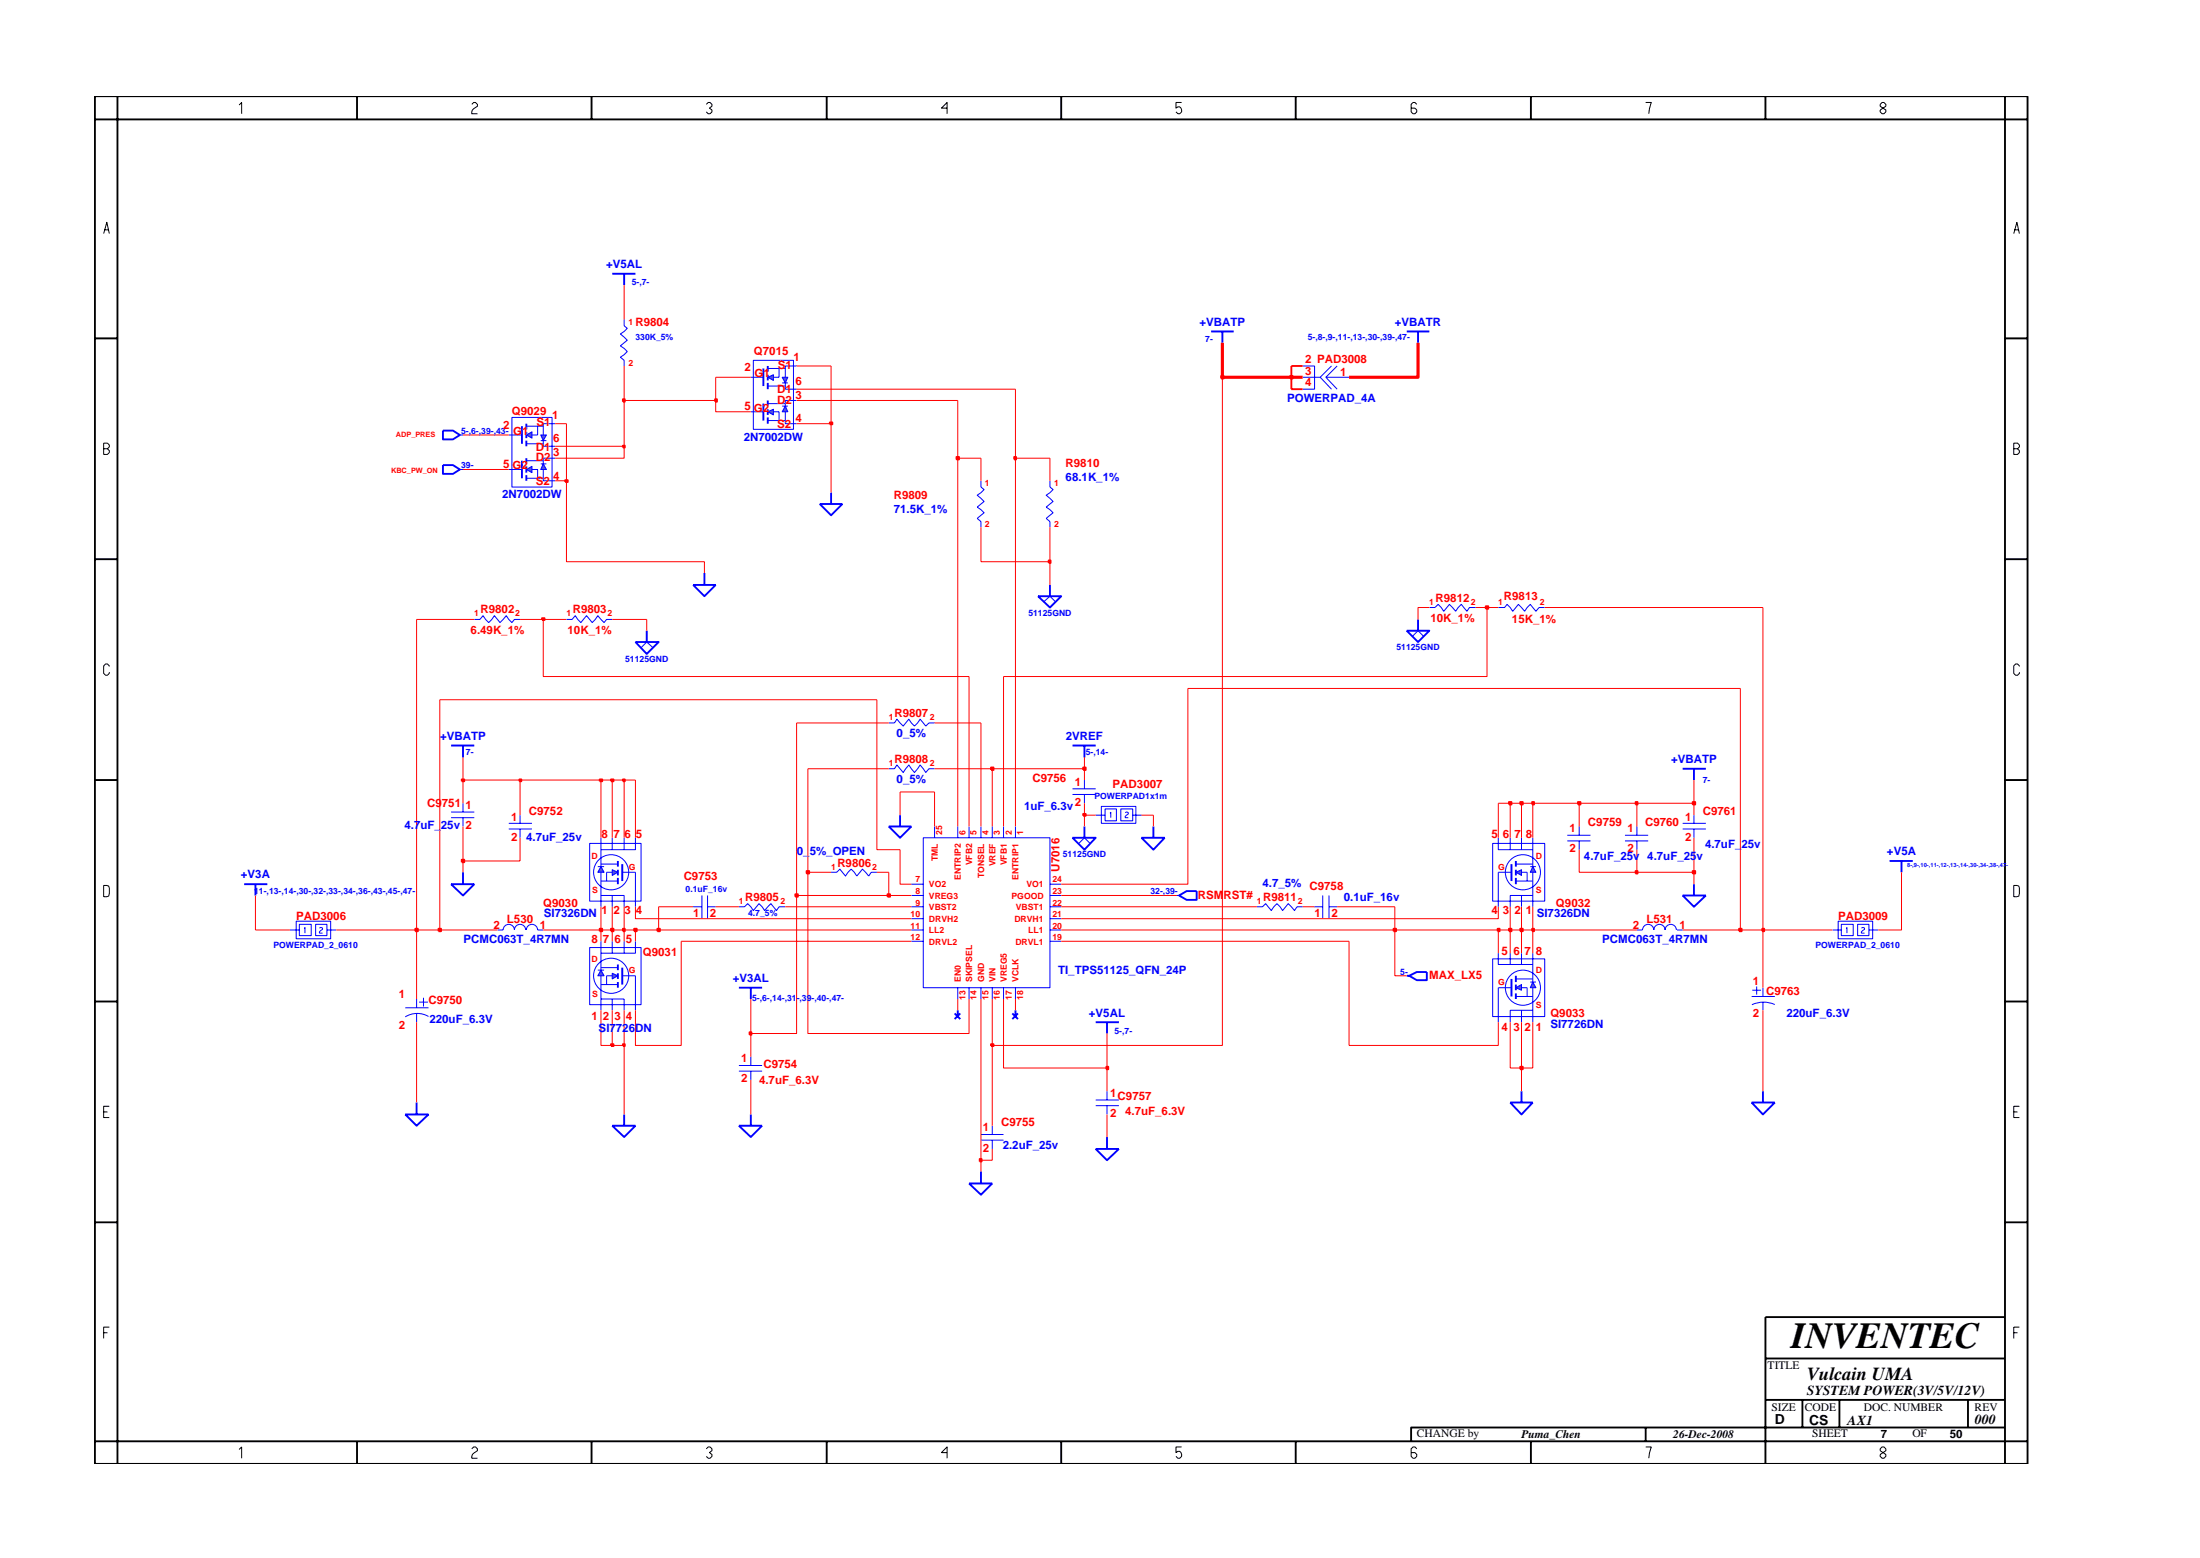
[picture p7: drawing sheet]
<svg xmlns="http://www.w3.org/2000/svg" width="297mm" height="210mm" viewBox="0 0 297 210" stroke-linecap="round" stroke-linejoin="round" font-family="sans-serif">
<g fill="none" stroke="#00f" stroke-width=".25">
<path d="M59.8 58.1h1.4l.9 .6-.9 .6h-1.4zM59.8 62.8h1.4l.9 .6-.9 .6h-1.4zM70.5 62.2v2.3M110.7 68h3l-1.5 1.5zM112.2 66.5v1.5M33 119.3h3.1M34.5 119.3v1.5M255.1 116.2h3.2M256.7 116.2v1.5M128.9 136.8l.8 .7M129.3 136.3v.9M129.7 136.8l-.8 .7"/>
<path d="M130.8 159.7h3.2l-1.6 1.5zM132.4 158.1v1.6"/>
</g>
<path d="M62.1 58.7h.4M62.1 63.4h.4M68.7 63.4h1.8M120 97.6h.8l.3-.5 .8 .9 .8-.9 .8 .9 .7-.9 .8 .9 .4-.4h.8M54.7 136h3.2M56.2 134.8v1.2M56.2 136.8v1.2M56.6 135.2h1.2M57.2 134.6v1.2M57.9 137.2a3 3 0 0 0-3.2 0M99.8 122.4h.7l.5-.5 .7 1 .8-1 .7 1 .9-1 .7 1 .4-.5h.8M169.7 122.4h.8l.4-.5 .7 1 .8-1 .8 1 .7-1 .9 1 .3-.5h.8" fill="none" stroke="#00f" stroke-width=".14"/>
<path d="M73.3 62.6l.5 .8h-.8z" fill="#3c3cc8"/>
<path d="M73 62.6h.8M73.3 62.6l.5 .8h-.8z" fill="none" stroke="#00f" stroke-width=".14"/>
<path d="M71.1 63.4l.7-.5v.9z" fill="#3c3cc8"/>
<path d="M68.7 58.7h1.8M71.1 63.4l.7-.5v.9zM71.1 64.5h2.2M71.1 62.2h2.2M71.8 63.4h.8v1.1M73.3 63.4v1.5h1.7M75 61.8h-1.7v.8" fill="none" stroke="#00f" stroke-width=".14"/>
<path d="M70.5 57.5v2.4M71.1 61.8v.8M71.1 62.9v.9M71.1 64.1v.8" fill="none" stroke="#00f" stroke-width=".25"/>
<path d="M73 58.7h.8l-.5 .8z" fill="#3c3cc8"/>
<path d="M73 58.7h.8l-.5 .8zM73 59.5h.8" fill="none" stroke="#00f" stroke-width=".14"/>
<path d="M71.1 58.7l.7-.4v.8z" fill="#3c3cc8"/>
<path d="M69.1 56.3h5.4v9.4h-5.4zM71.1 58.7l.7-.4v.8zM71.1 57.5h2.2M71.1 59.9h2.2M72.6 57.5v1.2h-.8M73.3 59.5v.7h1.7M75 57.2h-1.7v1.5M84 117.7h1.8" fill="none" stroke="#00f" stroke-width=".14"/>
<path d="M71.1 57.2v.7M71.1 58.3v.8M71.1 59.5v.7M84 116.6v2.3" fill="none" stroke="#00f" stroke-width=".25"/>
<path d="M81.1 117l.5 .7h-.9z" fill="#3c3cc8"/>
<path d="M80.7 117h.9M81.1 117l.5 .7h-.9z" fill="none" stroke="#00f" stroke-width=".14"/>
<path d="M82.7 117.4l.7 .3-.7 .4z" fill="#3c3cc8"/>
<g fill="none" stroke="#00f" stroke-width=".14">
<path d="M76.5 83.6h.7l.5-.5 .7 .9 .8-.9 .8 .9 .7-.9 .9 .9 .3-.4h.8M60.9 109.6h3.1M60.9 110.3h3.1M62.5 108.4v1.2M62.5 110.3v1.2M79.6 113.8h7v7.8h-7zM81.1 118.9h2.3M81.1 116.6h2.3M81.1 113.1v3.9M81.1 117.7v4.7M82.7 117.4l.7 .3-.7 .4zM82.7 117.7h-.8v1.2"/>
<path d="M82.7 113.1v1.6M84.3 113.1v1.6M85.8 113.1v1.6h-4.7M85.8 117.7v4.7M81.1 120.8h3.2v1.6M82.7 120.8v1.6M93.6 122.4h1.2M94.8 120.8v3.2M95.5 122.4h1.1M95.5 120.8v3.2M202.3 133.3h1.8"/>
<circle cx="82.5" cy="117.7" r="2.37"/>
</g>
<g fill="none" stroke="#00f" stroke-width=".25">
<path d="M163.5 44.7h3.1M165 44.7v1.6M189.9 44.7h3.1M191.5 44.7v1.6M60.9 119.3h3.1l-1.5 1.5zM62.5 117.7v1.6M83.4 116.2v.8M83.4 117.4v.7M83.4 118.5v.8M144.8 100.6h3.1M146.4 100.6v1.6M154.1 113.1h3.2l-1.6 1.6z"/>
<path d="M155.7 111.5v1.6M228.7 119.3v1.5M147.9 138h3.2M149.5 138v1.5M189.9 131.7h.4M190.3 131.7l1-.5h1.3v1.1h-1.3zM204.1 132.1v2.4M227.2 120.8h3.1l-1.6 1.6zM147.9 155.1h3.2l-1.6 1.5zM149.5 153.4v1.7M203.9 148.8h3.1l-1.6 1.6zM205.4 147.3v1.5"/>
<path d="M236.5 148.8h3.1l-1.6 1.6zM238 147.3v1.5"/>
</g>
<path d="M207 132.5l.4 .8h-.8z" fill="#3c3cc8"/>
<path d="M206.6 132.5h.8M207 132.5l.4 .8h-.8z" fill="none" stroke="#00f" stroke-width=".14"/>
<path d="M204.7 133.3l.7-.4v.7z" fill="#3c3cc8"/>
<g fill="none" stroke="#00f" stroke-width=".14">
<path d="M84.3 43.1v.9l.4 .3-.9 .8 .9 .8-.9 .8 .9 .7-.9 .8 .5 .4v.8M175.9 50.9h2.4M175.9 49.4h1.6v3.1h-1.6M178.3 50.9l1.5 1.6M179 50.9h3.1M179 50.9l1.5 1.6M179.8 49.4l-1.5 1.5M180.5 49.4l-1.5 1.5M140.9 81.2l.9-.7 .7 .7M202.3 82h.8l.4-.4 .7 .9 .8-.9 .9 .9 .7-.9 .8 .9 .4-.5h.8M112.2 117.7h.8l.4-.4 .8 .9 .7-.9 .8 .9 .7-.9 .9 .9 .3-.5h.8M120 103.7h.8l.3-.5 .8 1.1 .8-1.1 .8 1.1 .7-1.1 .8 1.1 .4-.6h.8"/>
<path d="M144.8 106.5h3.1M144.8 107.2h3.1M145.7 113.8l.7-.7 .8 .7M146.4 105.3v1.2M146.4 107.2v1.2M147.9 110h1.3M148.7 108.8h4.7v2.3h-4.7zM149.2 109.2h1.5v1.6h-1.5zM149.9 109.8l.1-.2v.7M151.3 109.2h1.6v1.6h-1.6zM151.9 109.7l.2-.1 .2 .1v.1l-.4 .4v.1h.4M152.9 110h1.2"/>
<path d="M39.1 125.5h1.3M40 124.3h4.6v2.4h-4.6zM40.4 124.7h1.6v1.6h-1.6zM41.1 125.3l.1-.1v.7M42.6 124.7h1.5v1.6h-1.5zM43.1 125.3l.2-.1 .2 .1v.1l-.4 .4v.1h.4M44.1 125.5h1.3M84 131.7h1.8M158.9 120.8h.3M201.5 129.4h7.1v7.8h-7.1zM202.3 128.6v1.6h4.7M202.3 133.3v4.7"/>
<path d="M203.9 128.6v1.6M204.7 133.3l.7-.4v.7zM204.7 134.5h2.3M204.7 132.1h2.3M205.4 133.3h.8v1.2M205.4 128.6v1.6M205.4 136.3v1.7M207 128.6v3.9M207 133.3v4.7M207 136.3h-3.1v1.7M221 125.5h.8a.76 .76 0 0 1 .7-.8 .76 .76 0 0 1 .8 .8 .76 .76 0 0 1 .8-.8 .76 .76 0 0 1 .7 .8 .76 .76 0 0 1 .8-.8 .76 .76 0 0 1 .7 .8M226.4 125.5h.8"/>
<path d="M247.4 125.5h1.2M248.2 124.3h4.6v2.4h-4.6zM248.6 124.7h1.6v1.6h-1.6zM249.3 125.3l.1-.1v.7M250.8 124.7h1.5v1.6h-1.5zM251.3 125.3l.2-.1 .2 .1v.1l-.4 .4v.1h.4M252.3 125.5h1.3M99.8 143.8h3.1M99.8 144.6h3.1M101.4 142.6v1.2M101.4 144.6v1.1"/>
<circle cx="205.6" cy="133.3" r="2.37"/>
</g>
<g fill="none" stroke="#00f" stroke-width=".25">
<path d="M141.8 78.9v1.6M140.2 80.5h3.1l-1.5 1.5zM144.8 113.1h3.1l-1.5 1.6zM146.4 111.5v1.6M84 130.6v2.3M99.8 133.3h3.1M101.4 133.3v1.5M159.2 120.8l1-.5h1.4v1.1h-1.4zM204.7 131.7v.8M204.7 132.9v.7M204.7 134.1v.7M82.7 151.9h3.1l-1.5 1.5z"/>
<path d="M84.3 150.4v1.5M99.8 151.9h3.1l-1.5 1.5zM101.4 150.4v1.5"/>
</g>
<path d="M81.1 130.9l.5 .8h-.9z" fill="#3c3cc8"/>
<path d="M80.7 130.9h.9M81.1 130.9l.5 .8h-.9z" fill="none" stroke="#00f" stroke-width=".14"/>
<path d="M82.7 131.3l.7 .4-.7 .4z" fill="#3c3cc8"/>
<g fill="none" stroke="#00f" stroke-width=".14">
<path d="M101.4 55.6h1.7M211.6 112.7h3.1M211.6 113.5h3.1M213.2 111.5v1.2M213.2 113.5v1.2M227.2 111.1h3.1M227.2 111.9h3.1M228.7 110v1.1M228.7 111.9v1.2M79.6 127.9h7v7.7h-7zM81.1 132.9h2.3M81.1 130.6h2.3"/>
<path d="M81.1 127v3.9M81.1 131.7v4.6M81.1 134.8h3.2v1.5M82.7 131.3l.7 .4-.7 .4zM82.7 131.7h-.8v1.2M82.7 127v1.6M82.7 134.8v1.5M84.3 127v1.6M85.8 127v1.6h-4.7M85.8 131.7v4.6M147.9 148.4h3.2M147.9 149.2h3.2"/>
<path d="M149.5 147.3v1.1M149.5 149.2v1.2"/>
<circle cx="82.5" cy="131.7" r="2.37"/>
</g>
<path d="M103.1 54.5v2.3M93.6 78.9h3l-1.5 1.6zM95.1 77.3v1.6M83.4 130.2v.7M83.4 131.3v.8M83.4 132.5v.8" fill="none" stroke="#00f" stroke-width=".25"/>
<path d="M106 54.8l.4 .8h-.8z" fill="#3c3cc8"/>
<path d="M105.6 54.8h.8M106 54.8l.4 .8h-.8z" fill="none" stroke="#00f" stroke-width=".14"/>
<path d="M103.7 55.6l.7-.4v.8z" fill="#3c3cc8"/>
<path d="M101.4 50.9h1.7M103.7 55.6l.7-.4v.8zM103.7 56.8h2.3M103.7 54.5h2.3M104.4 55.6h.8v1.2M106 55.6v1.6h1.6M107.6 54h-1.6v.8" fill="none" stroke="#00f" stroke-width=".14"/>
<path d="M103.1 49.7v2.4M103.7 54v.8M103.7 55.2v.8M103.7 56.3v.9" fill="none" stroke="#00f" stroke-width=".25"/>
<path d="M105.6 50.9h.8l-.4 .8z" fill="#3c3cc8"/>
<path d="M105.6 50.9h.8l-.4 .8zM105.6 51.7h.8" fill="none" stroke="#00f" stroke-width=".14"/>
<path d="M103.7 50.9l.7-.3v.7z" fill="#3c3cc8"/>
<g fill="none" stroke="#00f" stroke-width=".14">
<path d="M101.7 48.6h5.4v9.3h-5.4zM103.7 50.9l.7-.3v.7zM103.7 49.7h2.3M103.7 52.1h2.3M105.2 49.7v1.2h-.8M106 51.7v.8h1.6M107.6 49.4h-1.6v1.5M64 83.6h.8l.4-.5 .8 .9 .7-.9 .8 .9 .9-.9 .7 .9 .4-.4h.7M86.6 87.4l.7-.8 .9 .8M190.7 85.9l.8-.8 .7 .8M193 82h.7l.5-.4 .7 .9 .8-.9 .8 .9 .8-.9 .8 .9 .3-.5h.8M123 119.3h1.7"/>
<path d="M124.7 113.1h17.1v20.2h-17.1zM126.2 111.5v1.6M129.3 111.5v1.6M130.8 111.5v1.6M132.4 111.5v1.6M134 111.5v1.6M135.5 111.5v1.6M137.1 111.5v1.6M141.8 119.3h1.5M202.3 117.7h1.8M219.4 112.7h3.1M219.4 113.5h3.1"/>
<path d="M221 111.5v1.2M221 113.5v1.2M67.2 125.5h.7a.76 .76 0 0 1 .8-.8 .76 .76 0 0 1 .8 .8 .76 .76 0 0 1 .7-.8 .76 .76 0 0 1 .8 .8M71.1 125.5a.76 .76 0 0 1 .7-.8 .76 .76 0 0 1 .8 .8h.7M123 122.4h1.7M123 120.8h1.7M123 124h1.7M123 125.5h1.7M123 127h1.7M129.3 133.3v1.5M130.8 133.3v1.5M132.4 133.3v1.5"/>
<path d="M134 133.3v1.5M135.5 133.3v1.5M137.1 133.3v1.5M141.8 122.4h1.5M141.8 120.8h1.5M141.8 124h1.5M141.8 125.5h1.5M141.8 127h1.5M177.5 122.4h1.1M178.6 120.8v3.2M179.4 122.4h1.1M179.4 120.8v3.2"/>
<path d="M236.5 134.5h3.1M236.6 133.6h1.2M237.2 133.1v1.1M238 133.3v1.2M238 135.2v1.1M239.6 135.6a3.7 3.7 0 0 0-3.1 0M132.4 153.1h3.1M132.4 153.9h3.1M134 151.9v1.2M134 153.9v1.2"/>
</g>
<g fill="none" stroke="#00f" stroke-width=".25">
<path d="M103.7 49.4v.8M103.7 50.6v.7M103.7 51.7v.8M85.8 86.6h3.1l-1.6 1.7zM87.3 85.1v1.5M189.9 85.1h3.1l-1.5 1.5zM191.5 83.6v1.5M60.9 100.6h3.1M62.5 100.6v1.6M120 111.5h3l-1.5 1.6zM121.5 110v1.5M204.1 116.6v2.3"/>
<path d="M227.2 103.7h3.1M228.7 103.7v1.6M136.7 136.8l.7 .7M137.1 136.3v.9M137.4 136.8l-.7 .7M54.7 150.4h3.2l-1.7 1.5zM56.2 148.8v1.6"/>
</g>
<path d="M207 117l.4 .7h-.8z" fill="#3c3cc8"/>
<path d="M206.6 117h.8M207 117l.4 .7h-.8z" fill="none" stroke="#00f" stroke-width=".14"/>
<path d="M204.7 117.7l.7-.3v.7z" fill="#3c3cc8"/>
<g fill="none" stroke="#00f" stroke-width=".14">
<path d="M132.4 64.9v.8l.5 .4-1 .7 1 .9-1 .7 1 .8-1 .8 .5 .4v.7M141.8 64.9v.8l.4 .4-.9 .7 .9 .9-.9 .7 .9 .8-.9 .8 .5 .4v.7M68.7 111.1h3.1M68.7 111.9h3.1M70.2 110v1.1M70.2 111.9v1.2M201.5 113.8h7.1v7.8h-7.1zM202.3 113.1v1.6h4.7M202.3 117.7v4.7M203.9 113.1v1.6M204.7 117.7l.7-.3v.7zM204.7 118.9h2.3"/>
<path d="M204.7 116.6h2.3M205.4 117.7h.8v1.2M205.4 113.1v1.6M207 113.1v3.9M207 117.7v4.7M205.4 120.8v1.6M207 120.8h-3.1v1.6"/>
<circle cx="205.6" cy="117.7" r="2.37"/>
</g>
<path d="M82.7 36.9h3.1M84.3 36.9v1.6M204.7 116.2v.8M204.7 117.4v.7M204.7 118.5v.8" fill="none" stroke="#00f" stroke-width=".25"/>
<path d="M132.4 156.6v1.5" fill="none" stroke="#f00" stroke-width=".14"/>
<path d="M132.3 156.4h.2v.3h-.2z" fill="#8e2323"/>
<path d="M132.3 156.4h.2v.3h-.2z" fill="none" stroke="#f00" stroke-width=".25"/>
<path d="M56.2 138v10.8M132.4 134.8v21.8h1.6v-1.5M135.5 134.8v9.3h14v3.2M238 136.3v11M84.3 141.1v9.3M101.4 145.7v4.7M134 141.1v10.8M149.5 150.4v3M205.4 144.1v3.2" fill="none" stroke="#f00" stroke-width=".14"/>
<path d="M149.4 144h.2v.3h-.2z" fill="#8e2323"/>
<path d="M149.4 144h.2v.3h-.2z" fill="none" stroke="#f00" stroke-width=".25"/>
<path d="M149.5 139.5v4.6M203.9 138v6.1h1.5" fill="none" stroke="#f00" stroke-width=".14"/>
<path d="M205.3 144h.3v.3h-.3z" fill="#8e2323"/>
<path d="M205.3 144h.3v.3h-.3z" fill="none" stroke="#f00" stroke-width=".25"/>
<path d="M81.1 136.3v4.8h1.6M101.4 139.5v3.1M205.4 138v6.1h1.6v-6.1" fill="none" stroke="#f00" stroke-width=".14"/>
<path d="M82.5 140.9h.3v.3h-.3z" fill="#8e2323"/>
<path d="M82.5 140.9h.3v.3h-.3z" fill="none" stroke="#f00" stroke-width=".25"/>
<path d="M82.7 136.3v4.8h1.6" fill="none" stroke="#f00" stroke-width=".14"/>
<path d="M84.1 140.9h.3v.3h-.3z" fill="#8e2323"/>
<path d="M84.1 140.9h.3v.3h-.3z" fill="none" stroke="#f00" stroke-width=".25"/>
<path d="M84.3 136.3v4.8M92 127v14.1h-6.2v-4.8" fill="none" stroke="#f00" stroke-width=".14"/>
<path d="M133.8 140.9h.3v.3h-.3z" fill="#8e2323"/>
<path d="M133.8 140.9h.3v.3h-.3z" fill="none" stroke="#f00" stroke-width=".25"/>
<path d="M165 50.9v90.2h-31v-6.3M182.1 127v14.1h20.2v-3.1" fill="none" stroke="#f00" stroke-width=".14"/>
<path d="M101.2 139.3h.3v.3h-.3z" fill="#8e2323"/>
<path d="M101.2 139.3h.3v.3h-.3z" fill="none" stroke="#f00" stroke-width=".25"/>
<g fill="none" stroke="#f00" stroke-width=".14">
<path d="M109.1 117.7v21.8h21.7v-4.7M34.5 120.8v4.7h4.6M45.4 125.5h10.8v9.3M81.1 125.5v1.5M82.7 125.5v1.5M84.3 125.5v1.5M85.8 125.5v1.5M92 127h31M107.6 120.8v18.7h-6.2v-4.7M129.3 134.8v1.5M137.1 134.8v1.5M143.3 127h38.8"/>
<path d="M188.3 125.5v6.2h1.6M202.3 125.5v3.1M203.9 125.5v3.1M205.4 125.5v3.1M207 125.5v3.1M238 125.5v7.8"/>
</g>
<path d="M56.1 125.3h.3v.4h-.3z" fill="#8e2323"/>
<path d="M56.1 125.3h.3v.4h-.3z" fill="none" stroke="#f00" stroke-width=".25"/>
<path d="M56.2 83.6v41.9h3.2" fill="none" stroke="#f00" stroke-width=".14"/>
<path d="M59.2 125.3h.3v.4h-.3z" fill="#8e2323"/>
<path d="M59.2 125.3h.3v.4h-.3z" fill="none" stroke="#f00" stroke-width=".25"/>
<path d="M59.4 94.4v31.1h7.8M73.3 125.5h7.8" fill="none" stroke="#f00" stroke-width=".14"/>
<path d="M81 125.3h.3v.4h-.3z" fill="#8e2323"/>
<path d="M81 125.3h.3v.4h-.3z" fill="none" stroke="#f00" stroke-width=".25"/>
<path d="M81.1 122.4v3.1h1.6" fill="none" stroke="#f00" stroke-width=".14"/>
<path d="M82.5 125.3h.3v.4h-.3z" fill="#8e2323"/>
<path d="M82.5 125.3h.3v.4h-.3z" fill="none" stroke="#f00" stroke-width=".25"/>
<path d="M82.7 122.4v3.1h1.6" fill="none" stroke="#f00" stroke-width=".14"/>
<path d="M84.1 125.3h.3v.4h-.3z" fill="#8e2323"/>
<path d="M84.1 125.3h.3v.4h-.3z" fill="none" stroke="#f00" stroke-width=".25"/>
<path d="M84.3 122.4v3.1h1.5" fill="none" stroke="#f00" stroke-width=".14"/>
<path d="M85.6 125.3h.4v.4h-.4z" fill="#8e2323"/>
<path d="M85.6 125.3h.4v.4h-.4z" fill="none" stroke="#f00" stroke-width=".25"/>
<path d="M85.8 125.5h3.1" fill="none" stroke="#f00" stroke-width=".14"/>
<path d="M88.8 125.3h.3v.4h-.3z" fill="#8e2323"/>
<path d="M88.8 125.3h.3v.4h-.3z" fill="none" stroke="#f00" stroke-width=".25"/>
<path d="M88.9 122.4v3.1h34.1M143.3 125.5h45" fill="none" stroke="#f00" stroke-width=".14"/>
<path d="M188.2 125.3h.3v.4h-.3z" fill="#8e2323"/>
<path d="M188.2 125.3h.3v.4h-.3z" fill="none" stroke="#f00" stroke-width=".25"/>
<path d="M188.3 122.4v3.1h14" fill="none" stroke="#f00" stroke-width=".14"/>
<path d="M202.2 125.3h.3v.4h-.3z" fill="#8e2323"/>
<path d="M202.2 125.3h.3v.4h-.3z" fill="none" stroke="#f00" stroke-width=".25"/>
<path d="M202.3 125.5h1.6" fill="none" stroke="#f00" stroke-width=".14"/>
<path d="M203.7 125.3h.4v.4h-.4z" fill="#8e2323"/>
<path d="M203.7 125.3h.4v.4h-.4z" fill="none" stroke="#f00" stroke-width=".25"/>
<path d="M203.9 122.4v3.1h1.5" fill="none" stroke="#f00" stroke-width=".14"/>
<path d="M205.3 125.3h.3v.4h-.3z" fill="#8e2323"/>
<path d="M205.3 125.3h.3v.4h-.3z" fill="none" stroke="#f00" stroke-width=".25"/>
<path d="M205.4 122.4v3.1h1.6" fill="none" stroke="#f00" stroke-width=".14"/>
<path d="M206.9 125.3h.2v.4h-.2z" fill="#8e2323"/>
<path d="M206.9 125.3h.2v.4h-.2z" fill="none" stroke="#f00" stroke-width=".25"/>
<path d="M207 122.4v3.1h14M227.2 125.5h7.8" fill="none" stroke="#f00" stroke-width=".14"/>
<path d="M234.8 125.3h.3v.4h-.3z" fill="#8e2323"/>
<path d="M234.8 125.3h.3v.4h-.3z" fill="none" stroke="#f00" stroke-width=".25"/>
<path d="M235 92.9v32.6h3" fill="none" stroke="#f00" stroke-width=".14"/>
<path d="M237.9 125.3h.3v.4h-.3z" fill="#8e2323"/>
<path d="M237.9 125.3h.3v.4h-.3z" fill="none" stroke="#f00" stroke-width=".25"/>
<path d="M238 82v43.5h9.4M256.7 117.7v7.8h-3.1M85.8 122.4v1.6h37.2M88.9 122.4h4.7M96.6 122.4h3.2M106 122.4h17M143.3 122.4h26.4M175.9 122.4h1.6M180.5 122.4h7.8M202.3 122.4v1.6h-59" fill="none" stroke="#f00" stroke-width=".14"/>
<path d="M107.4 120.7h.3v.3h-.3z" fill="#8e2323"/>
<path d="M107.4 120.7h.3v.3h-.3z" fill="none" stroke="#f00" stroke-width=".25"/>
<path d="M107.6 97.6v23.2h12.4" fill="none" stroke="#f00" stroke-width=".14"/>
<path d="M119.8 120.7h.4v.3h-.4z" fill="#8e2323"/>
<path d="M119.8 120.7h.4v.3h-.4z" fill="none" stroke="#f00" stroke-width=".25"/>
<path d="M160.4 92.9v26.4h-17.1M62.5 116.2v1.5M120 117.7v3.1h3M121.5 114.7v4.6h1.5M228.7 117.7v1.6M143.3 120.8h15.6" fill="none" stroke="#f00" stroke-width=".14"/>
<path d="M108.9 117.5h.3v.4h-.3z" fill="#8e2323"/>
<path d="M108.9 117.5h.3v.4h-.3z" fill="none" stroke="#f00" stroke-width=".25"/>
<path d="M109.1 103.7v14h3.1M118.4 117.7h1.6M213.2 114.7v3h7.8" fill="none" stroke="#f00" stroke-width=".14"/>
<path d="M220.8 117.5h.3v.4h-.3z" fill="#8e2323"/>
<path d="M220.8 117.5h.3v.4h-.3z" fill="none" stroke="#f00" stroke-width=".25"/>
<path d="M221 114.7v3h7.7" fill="none" stroke="#f00" stroke-width=".14"/>
<path d="M228.5 117.5h.4v.4h-.4z" fill="#8e2323"/>
<path d="M228.5 117.5h.4v.4h-.4z" fill="none" stroke="#f00" stroke-width=".25"/>
<path d="M228.7 113.1v4.6" fill="none" stroke="#f00" stroke-width=".14"/>
<path d="M62.3 116h.4v.4h-.4z" fill="#8e2323"/>
<path d="M62.3 116h.4v.4h-.4z" fill="none" stroke="#f00" stroke-width=".25"/>
<g fill="none" stroke="#f00" stroke-width=".14">
<path d="M129.3 61.8v49.7M137.1 61.8v49.7M118.4 94.4v20.3h3.1M130.8 91.3v20.2M132.4 97.6v13.9M135.5 91.3v20.2M62.5 111.5v4.7h7.7v-3.1M70.2 105.3v4.7M81.1 105.3v7.8M82.7 105.3v7.8M84.3 105.3v7.8M85.8 105.3v7.8"/>
<path d="M121.5 106.9v3.1M126.2 106.9v4.6M134 103.7v7.8M146.4 110v1.5M155.7 110v1.5M202.3 108.4v4.7M203.9 108.4v4.7M205.4 108.4v4.7M207 108.4v4.7M213.2 108.4v3.1M221 108.4v3.1"/>
</g>
<path d="M146.2 109.8h.4v.3h-.4z" fill="#8e2323"/>
<path d="M146.2 109.8h.4v.3h-.4z" fill="none" stroke="#f00" stroke-width=".25"/>
<path d="M62.5 105.3v3.1M146.4 108.4v1.6h1.5M154.1 110h1.6M202.3 108.4h1.6M228.7 108.4v1.6" fill="none" stroke="#f00" stroke-width=".14"/>
<path d="M203.7 108.2h.4v.4h-.4z" fill="#8e2323"/>
<path d="M203.7 108.2h.4v.4h-.4z" fill="none" stroke="#f00" stroke-width=".25"/>
<path d="M203.9 108.4h1.5" fill="none" stroke="#f00" stroke-width=".14"/>
<path d="M205.3 108.2h.3v.4h-.3z" fill="#8e2323"/>
<path d="M205.3 108.2h.3v.4h-.3z" fill="none" stroke="#f00" stroke-width=".25"/>
<path d="M205.4 108.4h1.6" fill="none" stroke="#f00" stroke-width=".14"/>
<path d="M206.9 108.2h.2v.4h-.2z" fill="#8e2323"/>
<path d="M206.9 108.2h.2v.4h-.2z" fill="none" stroke="#f00" stroke-width=".25"/>
<path d="M207 108.4h6.2" fill="none" stroke="#f00" stroke-width=".14"/>
<path d="M213 108.2h.4v.4h-.4z" fill="#8e2323"/>
<path d="M213 108.2h.4v.4h-.4z" fill="none" stroke="#f00" stroke-width=".25"/>
<path d="M213.2 108.4h7.8" fill="none" stroke="#f00" stroke-width=".14"/>
<path d="M220.8 108.2h.3v.4h-.3z" fill="#8e2323"/>
<path d="M220.8 108.2h.3v.4h-.3z" fill="none" stroke="#f00" stroke-width=".25"/>
<path d="M221 108.4h7.7" fill="none" stroke="#f00" stroke-width=".14"/>
<path d="M228.5 108.2h.4v.4h-.4z" fill="#8e2323"/>
<path d="M228.5 108.2h.4v.4h-.4z" fill="none" stroke="#f00" stroke-width=".25"/>
<path d="M121.5 106.9h4.7M228.7 105.3v3.1" fill="none" stroke="#f00" stroke-width=".14"/>
<path d="M62.3 105.2h.4v.2h-.4z" fill="#8e2323"/>
<path d="M62.3 105.2h.4v.2h-.4z" fill="none" stroke="#f00" stroke-width=".25"/>
<path d="M62.5 102.2v3.1h7.7" fill="none" stroke="#f00" stroke-width=".14"/>
<path d="M70.1 105.2h.3v.2h-.3z" fill="#8e2323"/>
<path d="M70.1 105.2h.3v.2h-.3z" fill="none" stroke="#f00" stroke-width=".25"/>
<path d="M70.2 105.3h10.9" fill="none" stroke="#f00" stroke-width=".14"/>
<path d="M81 105.2h.3v.2h-.3z" fill="#8e2323"/>
<path d="M81 105.2h.3v.2h-.3z" fill="none" stroke="#f00" stroke-width=".25"/>
<path d="M81.1 105.3h1.6" fill="none" stroke="#f00" stroke-width=".14"/>
<path d="M82.5 105.2h.3v.2h-.3z" fill="#8e2323"/>
<path d="M82.5 105.2h.3v.2h-.3z" fill="none" stroke="#f00" stroke-width=".25"/>
<path d="M82.7 105.3h1.6" fill="none" stroke="#f00" stroke-width=".14"/>
<path d="M84.1 105.2h.3v.2h-.3z" fill="#8e2323"/>
<path d="M84.1 105.2h.3v.2h-.3z" fill="none" stroke="#f00" stroke-width=".25"/>
<path d="M84.3 105.3h1.5M109.1 103.7h10.9M126.2 103.7h7.8M146.4 103.7v1.6" fill="none" stroke="#f00" stroke-width=".14"/>
<path d="M133.8 103.6h.3v.3h-.3z" fill="#8e2323"/>
<path d="M133.8 103.6h.3v.3h-.3z" fill="none" stroke="#f00" stroke-width=".25"/>
<path d="M134 103.7h12.4" fill="none" stroke="#f00" stroke-width=".14"/>
<path d="M146.2 103.6h.4v.3h-.4z" fill="#8e2323"/>
<path d="M146.2 103.6h.4v.3h-.4z" fill="none" stroke="#f00" stroke-width=".25"/>
<path d="M56.2 83.6h7.8M59.4 94.4h59M70.2 83.6h3.1v7.7h57.5M87.3 83.6v1.5M107.6 97.6h12.4M126.2 97.6h6.2M160.4 92.9h74.6M200.8 82v9.3h-65.3M146.4 102.2v1.5" fill="none" stroke="#f00" stroke-width=".14"/>
<path d="M73.2 83.4h.3v.3h-.3z" fill="#8e2323"/>
<path d="M73.2 83.4h.3v.3h-.3z" fill="none" stroke="#f00" stroke-width=".25"/>
<path d="M73.3 83.6h3.2M82.7 83.6h4.6M193 82h-1.5v1.6M199.2 82h1.6" fill="none" stroke="#f00" stroke-width=".14"/>
<path d="M200.6 81.8h.3v.4h-.3z" fill="#8e2323"/>
<path d="M200.6 81.8h.3v.4h-.3z" fill="none" stroke="#f00" stroke-width=".25"/>
<path d="M76.5 64.9v10.9h18.6v1.5M132.4 71.1v4.7h9.4v3.1M200.8 82h1.5M208.6 82h29.4" fill="none" stroke="#f00" stroke-width=".14"/>
<path d="M141.6 75.6h.2v.4h-.2z" fill="#8e2323"/>
<path d="M141.6 75.6h.2v.4h-.2z" fill="none" stroke="#f00" stroke-width=".25"/>
<path d="M112.2 57.2v9.3M75 64.9h1.5M141.8 71.1v4.7" fill="none" stroke="#f00" stroke-width=".14"/>
<path d="M76.3 64.8h.4v.3h-.4z" fill="#8e2323"/>
<path d="M76.3 64.8h.4v.3h-.4z" fill="none" stroke="#f00" stroke-width=".25"/>
<path d="M76.5 57.2v7.7M62.5 63.4h6.2M84.3 60.2v1.6h-9.3M132.4 61.8v3.1M141.8 61.8v3.1" fill="none" stroke="#f00" stroke-width=".14"/>
<path d="M129.1 61.7h.4v.3h-.4z" fill="#8e2323"/>
<path d="M129.1 61.7h.4v.3h-.4z" fill="none" stroke="#f00" stroke-width=".25"/>
<path d="M129.3 54v7.8h3.1" fill="none" stroke="#f00" stroke-width=".14"/>
<path d="M136.9 61.7h.3v.3h-.3z" fill="#8e2323"/>
<path d="M136.9 61.7h.3v.3h-.3z" fill="none" stroke="#f00" stroke-width=".25"/>
<path d="M137.1 52.5v9.3h4.7M75 60.2h9.3" fill="none" stroke="#f00" stroke-width=".14"/>
<path d="M84.1 60.1h.3v.3h-.3z" fill="#8e2323"/>
<path d="M84.1 60.1h.3v.3h-.3z" fill="none" stroke="#f00" stroke-width=".25"/>
<path d="M62.5 58.7h6.2M75 57.2h1.5M84.3 54v6.2M107.6 57.2h4.6" fill="none" stroke="#f00" stroke-width=".14"/>
<path d="M112 57h.4v.3h-.4z" fill="#8e2323"/>
<path d="M112 57h.4v.3h-.4z" fill="none" stroke="#f00" stroke-width=".25"/>
<path d="M96.6 54v1.6h4.8M112.2 49.4v7.8" fill="none" stroke="#f00" stroke-width=".14"/>
<path d="M84.1 53.9h.3v.3h-.3z" fill="#8e2323"/>
<path d="M84.1 53.9h.3v.3h-.3z" fill="none" stroke="#f00" stroke-width=".25"/>
<path d="M84.3 49.4v4.6h12.3" fill="none" stroke="#f00" stroke-width=".14"/>
<path d="M96.5 53.9h.3v.3h-.3z" fill="#8e2323"/>
<path d="M96.5 53.9h.3v.3h-.3zM174.4 50.9v1.6h1.5" fill="none" stroke="#f00" stroke-width=".25"/>
<path d="M101.4 50.9h-4.8v3.1M107.6 54h21.7M107.6 52.5h29.5" fill="none" stroke="#f00" stroke-width=".14"/>
<path d="M164.9 50.7h.3v.4h-.3z" fill="#8e2323"/>
<path d="M164.9 50.7h.3v.4h-.3z" fill="none" stroke="#f00" stroke-width=".25"/>
<path d="M165 46.3v4.6h9.4" fill="none" stroke="#f00" stroke-width=".42"/>
<path d="M174.2 50.7h.3v.4h-.3z" fill="#8e2323"/>
<path d="M174.2 50.7h.3v.4h-.3zM175.9 49.4h-1.5v1.5" fill="none" stroke="#f00" stroke-width=".25"/>
<path d="M174.4 50.9h1.5M191.5 46.3v4.6h-9.4" fill="none" stroke="#f00" stroke-width=".42"/>
<path d="M84.3 38.5v4.6M107.6 49.4h4.6" fill="none" stroke="#f00" stroke-width=".14"/>
<g fill="none" stroke="#000" stroke-width=".25">
<path d="M12.8 13h261v184.6h-261zM12.8 16.1h261M15.9 13v184.6M48.2 13v3.1M79.9 13v3.1M111.6 13v3.1M143.3 13v3.1M174.9 13v3.1M206.7 13v3.1M238.4 13v3.1M270.7 13v184.6M12.8 45.7h3.1"/>
<path d="M270.7 45.7h3.1M12.8 75.5h3.1M270.7 75.5h3.1M12.8 105.3h3.1M270.7 105.3h3.1M12.8 135.2h3.1M270.7 135.2h3.1M12.8 165h3.1M270.7 165h3.1M270.7 177.7h-32.3v19.9M12.8 194.5h261M48.2 194.5v3.1"/>
<path d="M79.9 194.5v3.1M111.6 194.5v3.1M143.3 194.5v3.1M174.9 194.5v3.1M206.7 194.5v3.1M222.2 192.6v1.9M238.4 183.3h32.3M238.4 188.9h32.3M243.4 188.9v3.7M248.4 188.9v3.7M265.7 188.9v3.7M270.7 192.6h-80.2v1.9"/>
</g>
<g fill="none" stroke="#000" stroke-width=".14">
<path d="M32.3 14.2l.3-.4v1.6M63.7 14.1l.3-.3h.2l.3 .3v.2l-.5 .4-.3 .4v.3h.8M95.4 14.1l.2-.3h.3l.2 .3v.2l-.3 .3 .3 .2v.3l-.2 .3h-.3l-.2-.3M127.9 14.6h-.8l.8-.8v1.6M159.5 13.8h-.7v.8l.2-.2a.5 .5 0 0 1 .5 .7l-.2 .3h-.3l-.2-.3M191.3 14.1l-.3-.3h-.2l-.3 .3v1l.3 .3h.2l.3-.3v-.3l-.3-.2h-.5M222.2 13.8h.8l-.4 1.6M253.9 14.1l.2-.3h.3l.2 .3v.2l-.7 .5v.3l.2 .3h.3l.2-.3v-.3l-.7-.5zM14 31.5l.4-1.5 .4 1.5M14.1 31h.6M271.9 31.5l.4-1.5 .4 1.5M272 31h.6"/>
<path d="M14 59.8h.5l.3 .3v.2l-.3 .3 .3 .2v.3l-.3 .2h-.5zM14 60.6h.5M271.9 60.6h.5l.3-.3v-.2l-.3-.3h-.5v1.5h.5l.3-.2v-.3l-.3-.2M14.8 89.9l-.3-.3h-.2l-.3 .3v1l.3 .2h.2l.3-.2v-.2M272.7 89.9l-.3-.3h-.3l-.2 .3v1l.2 .2h.3l.3-.2v-.2M14 119.5l.7 .1 .1 .2-.1 1.1-.7 .1zM271.9 119.5l.7 .1 .1 .2-.1 1.1-.7 .1zM14 150.1h.5M14.8 149.3h-.8v1.5h.8M271.9 150.1h.5M272.7 149.3h-.8v1.5h.8M14 179.9h.5"/>
<path d="M14.8 179.1h-.8v1.5M271.9 179.9h.5M272.7 179.1h-.8v1.5M32.3 195.6l.3-.3v1.5M63.7 195.5l.3-.2h.2l.3 .2v.3l-.7 .5-.1 .2v.3h.8M95.4 195.5l.2-.2h.3l.2 .2v.3l-.3 .2 .3 .3v.2l-.2 .3h-.3l-.2-.3M127.9 196h-.8l.8-.7v1.5M159.5 195.3h-.7v.7l.2-.1a.5 .5 0 0 1 .5 .6l-.2 .3h-.3l-.2-.3M191.3 195.5l-.3-.2h-.2l-.3 .2v1l.3 .3h.2l.3-.3v-.2l-.3-.3h-.5M222.2 195.3h.8l-.4 1.5M254.1 195.3l-.2 .2v.3l.7 .5v.2l-.2 .3h-.3l-.2-.3v-.2l.7-.5v-.3l-.2-.2z"/>
</g>
<text font-size="5" x="241.8" y="182">INVENTEC</text>
<text font-size="2.5" x="244" y="186.3">Vulcain UMA</text>
<g font-size="1.9">
<text x="244" y="188.2">SYSTEM POWER(3V/5V/12V)</text>
<text x="239.6" y="192.2">D</text>
<text x="244.3" y="192.3">CS</text>
<text x="249.5" y="192.3">AX1</text>
<text x="266.6" y="192.2">000</text>
</g>
<g font-size="1.6" fill="#00f">
<text x="81.8" y="36.2">+V5AL</text>
<text x="162" y="44">+VBATP</text>
<text x="188.3" y="44">+VBATR</text>
<text x="100.4" y="59.5">2N7002DW</text>
<text x="173.8" y="54.2">POWERPAD_4A</text>
<text x="143.9" y="65">68.1K_1%</text>
<text x="67.8" y="67.3">2N7002DW</text>
<text x="120.7" y="69.3">71.5K_1%</text>
<text x="59.4" y="99.9">+VBATP</text>
<text x="121.1" y="99.5">0_5%</text>
<text x="143.9" y="99.9">2VREF</text>
<text x="121.1" y="105.7">0_5%</text>
<text x="225.6" y="103">+VBATP</text>
<text x="54.6" y="111.9">4.7uF_25v</text>
<text x="71" y="113.5">4.7uF_25v</text>
<text x="138.3" y="109.3">1uF_6.3v</text>
<text x="32.5" y="118.5">+V3A</text>
<text x="107.6" y="115.4">0_5%_OPEN</text>
<text x="170.5" y="119.7">4.7_5%</text>
<text x="213.9" y="116">4.7uF_25v</text>
<text x="222.4" y="116">4.7uF_25v</text>
<text x="230.2" y="114.5">4.7uF_25v</text>
<text x="254.8" y="115.4">+V5A</text>
<text x="73.4" y="123.8">SI7326DN</text>
<text x="181.4" y="121.6">0.1uF_16v</text>
<text x="207.5" y="123.8">SI7326DN</text>
<text x="62.6" y="127.3">PCMC063T_4R7MN</text>
<text x="142.9" y="131.4">TI_TPS51125_QFN_24P</text>
<text x="216.3" y="127.3">PCMC063T_4R7MN</text>
<text x="98.9" y="132.5">+V3AL</text>
<text x="147" y="137.2">+V5AL</text>
<text x="241.2" y="137.2">220uF_6.3V</text>
<text x="58" y="138">220uF_6.3V</text>
<text x="80.8" y="139.3">SI7726DN</text>
<text x="209.3" y="138.7">SI7726DN</text>
<text x="135.4" y="155.1">2.2uF_25v</text>
</g>
<g font-size="1.6" fill="#f00">
<text x="85.8" y="44">R9804</text>
<text x="101.8" y="47.9">Q7015</text>
<text x="100.5" y="50.1">2</text>
<text x="101.9" y="50.9">G1</text>
<text x="104.9" y="53.1">D1</text>
<text x="105" y="49.8">S1</text>
<text x="107.1" y="48.8">1</text>
<text x="107.4" y="51.9">6</text>
<text x="107.4" y="53.9">3</text>
<text x="176.2" y="49">2 PAD3008</text>
<text x="176.2" y="50.6">3</text>
<text x="176.2" y="52.1">4</text>
<text x="181" y="50.7">1</text>
<text x="67.9" y="57.9">2</text>
<text x="69.1" y="56">Q9029</text>
<text x="69.3" y="58.7">G1</text>
<text x="72.4" y="57.5">S1</text>
<text x="74.5" y="56.6">1</text>
<text x="74.7" y="59.7">6</text>
<text x="100.5" y="55.3">5</text>
<text x="101.8" y="55.6">G2</text>
<text x="104.9" y="54.5">D2</text>
<text x="104.9" y="57.8">S2</text>
<text x="107.4" y="56.9">4</text>
<text x="67.9" y="63.1">5</text>
<text x="69.2" y="63.3">G2</text>
<text x="72.3" y="65.5">S2</text>
<text x="72.3" y="60.8">D1</text>
<text x="72.3" y="62.2">D2</text>
<text x="74.7" y="64.7">4</text>
<text x="74.7" y="61.6">3</text>
<text x="143.9" y="63">R9810</text>
<text x="120.7" y="67.3">R9809</text>
<text x="64.9" y="82.7">R9802</text>
<text x="77.3" y="82.7">R9803</text>
<text x="193.1" y="83.9">10K_1%</text>
<text x="193.8" y="81.2">R9812</text>
<text x="203.1" y="81">R9813</text>
<text x="63.5" y="85.5">6.49K_1%</text>
<text x="76.6" y="85.5">10K_1%</text>
<text x="204.1" y="84">15K_1%</text>
<text x="120.8" y="96.8">R9807</text>
<text x="120.8" y="103">R9808</text>
<text x="139.4" y="105.5">C9756</text>
<text x="145.1" y="106.1">1</text>
<text x="150.2" y="106.4">PAD3007</text>
<text x="57.7" y="108.9">C9751</text>
<text x="62.9" y="109.2">1</text>
<text x="62.9" y="111.9">2</text>
<text x="69" y="110.8">1</text>
<text x="69" y="113.5">2</text>
<text x="71.4" y="110">C9752</text>
<text x="81.2" y="113.1">8</text>
<text x="82.8" y="113.1">7 6 5</text>
<text x="145.1" y="108.8">2</text>
<text x="201.4" y="113.1">5</text>
<text x="202.9" y="113.1">6</text>
<text x="204.5" y="113.1">7</text>
<text x="206" y="113.1">8</text>
<text x="211.9" y="112.3">1</text>
<text x="214.4" y="111.5">C9759</text>
<text x="219.7" y="112.3">1</text>
<text x="222.1" y="111.5">C9760</text>
<text x="227.5" y="110.8">1</text>
<text x="227.5" y="113.5">2</text>
<text x="229.9" y="110">C9761</text>
<text x="92.3" y="118.8">C9753</text>
<text x="113.1" y="117">R9806</text>
<text x="143.1" y="117.6" transform="rotate(-90 143.1 117.6)">U7016</text>
<text x="211.9" y="115">2</text>
<text x="219.7" y="115">2</text>
<text x="40" y="124.1">PAD3006</text>
<text x="66.6" y="125.3">2</text>
<text x="68.4" y="124.6">L530</text>
<text x="72.9" y="125.3">1</text>
<text x="73.3" y="122.4">Q9030</text>
<text x="81.2" y="123.4">1</text>
<text x="82.8" y="123.4">2 3</text>
<text x="85.9" y="123.4">4</text>
<text x="93.6" y="123.7">1</text>
<text x="95.9" y="123.7">2</text>
<text x="100.6" y="121.6">R9805</text>
<text x="161.7" y="121.3">RSMRST#</text>
<text x="170.5" y="121.6">R9811</text>
<text x="176.8" y="120.1">C9758</text>
<text x="177.5" y="123.8">1</text>
<text x="179.8" y="123.8">2</text>
<text x="201.4" y="123.4">4</text>
<text x="202.9" y="123.4">3</text>
<text x="204.5" y="123.4">2</text>
<text x="206" y="123.4">1</text>
<text x="210.1" y="122.4">Q9032</text>
<text x="220.5" y="125.3">2</text>
<text x="222.3" y="124.6">L531</text>
<text x="226.7" y="125.3">1</text>
<text x="248.2" y="124.1">PAD3009</text>
<text x="79.9" y="127.3">8</text>
<text x="81.4" y="127.3">7 6 5</text>
<text x="86.8" y="129">Q9031</text>
<text x="202.7" y="128.9">5</text>
<text x="204.3" y="128.9">6</text>
<text x="205.9" y="128.9">7</text>
<text x="207.4" y="128.9">8</text>
<text x="53.9" y="134.7">1</text>
<text x="57.9" y="135.5">C9750</text>
<text x="79.9" y="137.6">1</text>
<text x="81.4" y="137.6">2 3</text>
<text x="84.5" y="137.6">4</text>
<text x="193" y="132.1">MAX_LX5</text>
<text x="209.3" y="137.2">Q9033</text>
<text x="236.7" y="132.9">1</text>
<text x="236.7" y="137.2">2</text>
<text x="238.4" y="134.2">C9763</text>
<text x="53.9" y="138.9">2</text>
<text x="100.1" y="143.4">1</text>
<text x="202.7" y="139.1">4</text>
<text x="204.3" y="139.1">3</text>
<text x="205.9" y="139.1">2</text>
<text x="207.4" y="139.1">1</text>
<text x="100.1" y="146.1">2</text>
<text x="102.5" y="146.3">4.7uF_6.3V</text>
<text x="103.1" y="144.1">C9754</text>
<text x="149.9" y="148">1</text>
<text x="150.9" y="148.4">C9757</text>
<text x="132.7" y="152.7">1</text>
<text x="132.7" y="155.5">2</text>
<text x="135.2" y="151.9">C9755</text>
<text x="149.9" y="150.7">2</text>
<text x="151.9" y="150.5">4.7uF_6.3V</text>
</g>
<g font-size="1.6">
<text x="238.7" y="184.8">TITLE</text>
<text x="239.2" y="190.4">SIZE</text>
<text x="243.7" y="190.4">CODE</text>
<text x="251.6" y="190.4">DOC. NUMBER</text>
<text x="266.6" y="190.4">REV</text>
<text x="191.3" y="193.9">CHANGE by</text>
<text x="205.4" y="194.1">Puma_Chen</text>
<text x="225.9" y="194.1">26-Dec-2008</text>
<text x="244.7" y="193.9">SHEET</text>
<text x="253.9" y="194.1">7</text>
<text x="258.2" y="193.9">OF</text>
<text x="263.3" y="194.1">50</text>
</g>
<g font-size="1.2" fill="#00f">
<text x="85.3" y="38.5">5-,7-</text>
<text x="85.8" y="45.9">330K_5%</text>
<text x="162.7" y="46.1">7-</text>
<text x="176.6" y="45.9">5-,8-,9-,11-,13-,30-,39-,47-</text>
<text x="62.3" y="58.5">5-,6-,39-,43-</text>
<text x="62.3" y="63.2">39-</text>
<text x="138.8" y="83.1">51125GND</text>
<text x="84.4" y="89.3">51125GND</text>
<text x="188.5" y="87.8">51125GND</text>
<text x="62.9" y="101.8">7-</text>
<text x="146.6" y="101.9">5-,14-</text>
<text x="147.8" y="107.9">POWERPAD1x1m</text>
<text x="229.9" y="105.7">7-</text>
<text x="143.5" y="115.7">51125GND</text>
<text x="34.3" y="120.6">11-,13-,14-,30-,32-,33-,34-,36-,43-,45-,47-</text>
<text x="92.6" y="120.4">0.1uF_16v</text>
<text x="101" y="123.6">4.7_5%</text>
<text x="155.3" y="120.7">32-,39-</text>
<text x="36.9" y="127.9">POWERPAD_2_0610</text>
<text x="189.1" y="131.5">5-</text>
<text x="245.1" y="127.9">POWERPAD_2_0610</text>
<text x="101.5" y="135.1">5-,6-,14-,31-,39-,40-,47-</text>
<text x="150.5" y="139.5">5-,7-</text>
</g>
<g font-size="1.2" fill="#f00">
<text x="84.9" y="43.8">1</text>
<text x="84.9" y="49.4">2</text>
<text x="133" y="65.6">1</text>
<text x="142.4" y="65.6">1</text>
<text x="133" y="71.1">2</text>
<text x="142.4" y="71.1">2</text>
<text x="64" y="83.2">1</text>
<text x="69.6" y="83.2">2</text>
<text x="76.5" y="83.2">1</text>
<text x="82" y="83.2">2</text>
<text x="193" y="81.6">1</text>
<text x="198.6" y="81.6">2</text>
<text x="202.3" y="81.6">1</text>
<text x="207.9" y="81.6">2</text>
<text x="120" y="97.1">1</text>
<text x="125.5" y="97.1">2</text>
<text x="120" y="103.4">1</text>
<text x="125.5" y="103.4">2</text>
<text x="127.2" y="112.7" transform="rotate(-90 127.2 112.7)">25</text>
<text x="130.3" y="112.7" transform="rotate(-90 130.3 112.7)">6</text>
<text x="131.9" y="112.7" transform="rotate(-90 131.9 112.7)">5</text>
<text x="133.5" y="112.7" transform="rotate(-90 133.5 112.7)">4</text>
<text x="135" y="112.7" transform="rotate(-90 135 112.7)">3</text>
<text x="136.6" y="112.7" transform="rotate(-90 136.6 112.7)">2</text>
<text x="138.1" y="112.7" transform="rotate(-90 138.1 112.7)">1</text>
<text x="79.9" y="115.9">D</text>
<text x="84.9" y="117.4">G</text>
<text x="112.2" y="117.4">1</text>
<text x="117.7" y="117.4">2</text>
<text x="123.6" y="119.1">7</text>
<text x="125.4" y="119.8">VO2</text>
<text x="126.6" y="116.2" transform="rotate(-90 126.6 116.2)">TML</text>
<text x="129.7" y="118.7" transform="rotate(-90 129.7 118.7)">ENTRIP2</text>
<text x="131.3" y="116.8" transform="rotate(-90 131.3 116.8)">VFB2</text>
<text x="132.9" y="118.5" transform="rotate(-90 132.9 118.5)">TONSEL</text>
<text x="134.4" y="116.9" transform="rotate(-90 134.4 116.9)">VREF</text>
<text x="135.9" y="116.8" transform="rotate(-90 135.9 116.8)">VFB1</text>
<text x="137.5" y="118.7" transform="rotate(-90 137.5 118.7)">ENTRIP1</text>
<text x="138.6" y="119.8">VO1</text>
<text x="142.1" y="119.1">24</text>
<text x="202.3" y="117.4">G</text>
<text x="207.4" y="115.9">D</text>
<text x="79.9" y="120.5">S</text>
<text x="99.8" y="122">1</text>
<text x="105.4" y="122">2</text>
<text x="122.9" y="125.3">11</text>
<text x="122.9" y="123.7">10</text>
<text x="123.6" y="120.7">8</text>
<text x="123.6" y="122.2">9</text>
<text x="125.4" y="121.3">VREG3</text>
<text x="125.4" y="125.9">LL2</text>
<text x="125.4" y="124.4">DRVH2</text>
<text x="125.4" y="122.8">VBST2</text>
<text x="136.6" y="121.3">PGOOD</text>
<text x="137" y="124.4">DRVH1</text>
<text x="137.2" y="122.8">VBST1</text>
<text x="138.8" y="125.9">LL1</text>
<text x="142.1" y="125.3">20</text>
<text x="142.1" y="120.7">23</text>
<text x="142.1" y="122.2">22</text>
<text x="142.1" y="123.7">21</text>
<text x="169.7" y="122">1</text>
<text x="175.2" y="122">2</text>
<text x="207.4" y="120.5">S</text>
<text x="79.9" y="129.8">D</text>
<text x="84.9" y="131.4">G</text>
<text x="122.9" y="126.9">12</text>
<text x="125.4" y="127.5">DRVL2</text>
<text x="137.1" y="127.5">DRVL1</text>
<text x="142.1" y="126.9">19</text>
<text x="207.4" y="131.4">D</text>
<text x="79.9" y="134.5">S</text>
<text x="129.7" y="132.5" transform="rotate(-90 129.7 132.5)">EN0</text>
<text x="130.3" y="134.9" transform="rotate(-90 130.3 134.9)">13</text>
<text x="131.3" y="132.5" transform="rotate(-90 131.3 132.5)">SKIPSEL</text>
<text x="131.9" y="134.9" transform="rotate(-90 131.9 134.9)">14</text>
<text x="132.9" y="132.5" transform="rotate(-90 132.9 132.5)">GND</text>
<text x="133.5" y="134.9" transform="rotate(-90 133.5 134.9)">15</text>
<text x="134.4" y="132.5" transform="rotate(-90 134.4 132.5)">VIN</text>
<text x="135" y="134.9" transform="rotate(-90 135 134.9)">16</text>
<text x="135.9" y="132.5" transform="rotate(-90 135.9 132.5)">VREG5</text>
<text x="136.6" y="134.9" transform="rotate(-90 136.6 134.9)">17</text>
<text x="137.5" y="132.5" transform="rotate(-90 137.5 132.5)">VCLK</text>
<text x="138.1" y="134.9" transform="rotate(-90 138.1 134.9)">18</text>
<text x="202.3" y="133">G</text>
<text x="207.4" y="136">S</text>
</g>
<g font-size="1" fill="#f00">
<text x="53.4" y="58.9">ADP_PRES</text>
<text x="52.8" y="63.8">KBC_PW_ON</text>
</g>
<text font-size=".8" fill="#00f" x="257.5" y="117">8-,9-,10-,11-,12-,13-,14-,30-,34-,38-,47-</text>
</svg>
